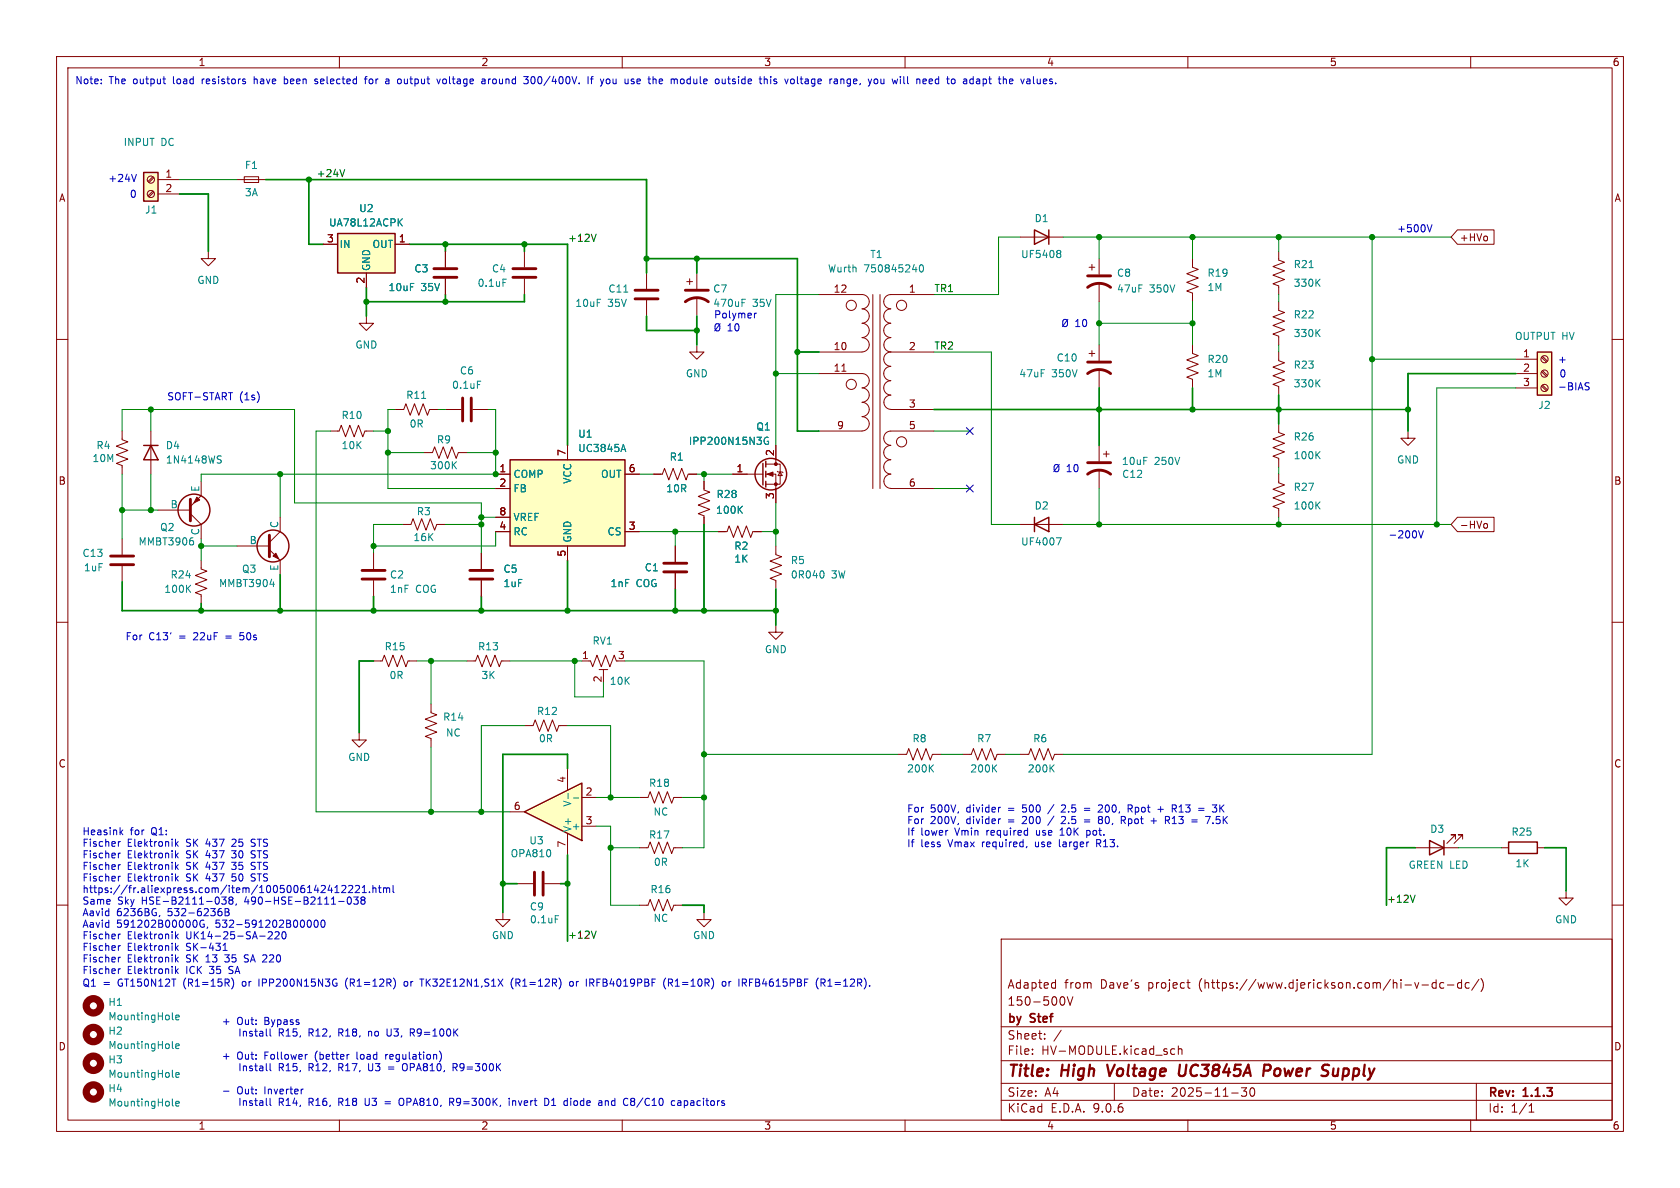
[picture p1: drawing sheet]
<svg xmlns="http://www.w3.org/2000/svg" width="297mm" height="210mm" viewBox="0 0 297 210" stroke-linecap="round" stroke-linejoin="round" font-family="sans-serif">
<g fill="none" stroke="#840000" stroke-width=".18">
<path d="M10 10h277v190h-277zM12 12h273v186h-273zM60 10v2M110 10v2M160 10v2M210 10v2M260 10v2M210.8 45.7v1.5l1 .4-2 .8 2 .7-2 .8 2 .8-2 .7 1 .4v1.5M226.1 44.5v1.5l1 .4-2.1 .7 2.1 .8-2.1 .7 2.1 .8-2.1 .8 1.1 .3v1.6M226.1 53.3v1.6l1 .3-2.1 .8 2.1 .8-2.1 .7 2.1 .8-2.1 .8 1.1 .3v1.6M10 60h2M210.8 61v1.5l1 .4-2 .7 2 .8-2 .8 2 .7-2 .8 1 .4v1.5"/>
<path d="M226.1 74.9v1.6l1 .3-2.1 .8 2.1 .8-2.1 .7 2.1 .8-2.1 .7 1.1 .4v1.6M226.1 62.2v1.6l1 .3-2.1 .8 2.1 .8-2.1 .7 2.1 .8-2.1 .7 1.1 .4v1.6M248.9 76.2v1.3h1.3l-1.3 1.2-1.3-1.2h1.3M285 60h2M71.1 92.7h1.5l.4-1 .8 2 .7-2 .8 2 .8-2 .7 2 .4-1h1.5M119.4 96.5v2.8M226.1 83.8v1.5l1 .4-2.1 .8 2.1 .7-2.1 .8 2.1 .8-2.1 .7 1.1 .4v1.5M10 110h2M119.4 101.3v2.8M285 110h2M10 160h2M124.5 161.3v1.3h1.2l-1.2 1.2-1.3-1.2h1.3"/>
<path d="M177 166h108v32h-108zM186.2 173.7l.4 .1M186.6 173.2v1.5M186.6 174.6l-.4 .1M187.7 176.2a.81 .81 0 0 1 .6 .6 .81 .81 0 0 1-.3 .8l-.3 .1M188.7 176.2l.5 1.5 .5-1.5M209.8 173.7h.6M210 174.5l.4 .2M250.1 173.7l.4 1 .3-1M251.4 174.1h1.1M253.9 173.8l-.4-.1-.3 .3v.4l.1 .2h.6M253.9 173.2v1.5"/>
<path d="M255.2 173.8l-.4-.1-.3 .3v.4l.2 .2h.5M255.9 174.1h1.1M258.4 173.8l-.4-.1-.3 .3v.4l.1 .2h.6M258.4 173.2v1.5M259.7 173.8l-.4-.1-.3 .3v.4l.2 .2h.5M261.5 173.1l-1.3 2M261.8 173a1.72 1.72 0 0 1 0 2.3M285 160h2M60 198v2M110 198v2M160 198v2M177 194.5h108"/>
<path d="M177 191.5h108M177 187.5h108M177 181.5h108M182.5 186.3v.1M182.5 185.5v.1M184.7 183.6v.1M184.7 182.8v.1M187.6 182.1l-1.3 2M197 191.5v3M207 186.3l.2 .1 .5-.1M207.7 185.5l-.5-.1-.2 .1M208.3 185.5l.2-.1 .4 .1 .1 .9"/>
<path d="M208.3 184.9v1.5M210 198v2M217.7 193.2h1.2M219.5 192.3h.9l-.5 .6 .4 .1v.7l-.2 .1h-.4l-.2-.1M221.1 192.4l.2-.1a.81 .81 0 0 1 .6 .6 .81 .81 0 0 1-.3 .8l-.1 .1a.81 .81 0 0 1-.4-1.4zM260 198v2M261 191.5v6.5M270.3 196.6h.9M270.3 195.5l.4-.4v1.5"/>
</g>
<path d="M195.7 188.2l.5 2M208.6 188.2l-.2 1.6 .2 .3a.66 .66 0 0 0 .8-.1M223.4 189.3h.8a.55 .55 0 0 0 .4-.5 .55 .55 0 0 0-.3-.6h-.7l-.3 2M235.8 188.9l-.1 1.2 .2 .1 .5-.1" fill="none" stroke="#840000" stroke-width=".4"/>
<path d="M117.3 99.6h4.1M117.3 101.1h4.1" fill="none" stroke="#840000" stroke-width=".51"/>
<path d="M231.4 47.3h.8M232.8 49.9l.6 .7M232.8 58.8l.6 .7M233.4 49.3l-.8 .8M233.4 58.2l-.8 .8M232.8 67.7l.6 .7M233.4 79.8l-.8 .8M233.4 67.1l-.8 .8M232.8 80.4l.6 .7M232.8 89.3l.6 .7M233.4 88.7l-.8 .7" fill="none" stroke="#008484" stroke-width=".18"/>
<path d="M92.7 143.5l10.2-5.1v10.2z" fill="#ffffc2"/>
<g fill="none" stroke="#840000" stroke-width=".25">
<path d="M134.9 81.9v3.8M135.4 81.5v1.1M135.4 83.3v1M135.4 85.1v1M182.9 92.7l2.5-1.3v2.6zM182.9 91.4v2.6M92.7 143.5l10.2-5.1v10.2zM266.7 148.8h5.1v2.1h-5.1z"/>
<circle cx="136.3" cy="83.8" r="2.79"/>
</g>
<g fill="none" stroke="#840000" stroke-width=".18">
<path d="M36.8 44.5v1.2h-1.2l1.2 1.3 1.3-1.3h-1.3M121.4 49.8h1M121.9 49.3v1M123.2 48.3v2.8M123.2 52.6v3.3M144.8 52.1h7.6a1.26 1.26 0 0 1 1.3 1.2 1.26 1.26 0 0 1-1.3 1.3M152.4 54.6a1.26 1.26 0 0 1 1.3 1.3 1.26 1.26 0 0 1-1.3 1.2 1.27 1.27 0 0 1 1.3 1.3 1.27 1.27 0 0 1-1.3 1.3M152.4 59.7a1.26 1.26 0 0 1 1.3 1.3 1.26 1.26 0 0 1-1.3 1.2h-7.6M154.3 52.1v34.3M155.6 52.1v34.3M157.5 54.6a1.25 1.25 0 0 0-1.3 1.3 1.25 1.25 0 0 0 1.3 1.2 1.27 1.27 0 0 0-1.3 1.3 1.27 1.27 0 0 0 1.3 1.3M157.5 59.7a1.23 1.23 0 0 0-1.2 1.3"/>
<path d="M165.1 52.1h-7.6a1.25 1.25 0 0 0-1.3 1.2 1.25 1.25 0 0 0 1.3 1.3M192.5 47.2h1M193 46.7v1.1M194.3 45.7v2.8M194.3 50v3.3M123.2 61v1.2h1.3l-1.3 1.3-1.3-1.3h1.3M137.2 78.7v3.3M144.8 66h7.6a1.26 1.26 0 0 1 1.3 1.3 1.26 1.26 0 0 1-1.3 1.3M148.8 65.6h.8M152.4 68.6a1.26 1.26 0 0 1 1.3 1.2 1.26 1.26 0 0 1-1.3 1.3 1.27 1.27 0 0 1 1.3 1.3 1.27 1.27 0 0 1-1.3 1.2M152.4 73.7a1.26 1.26 0 0 1 1.3 1.2 1.26 1.26 0 0 1-1.3 1.3h-7.6M156.3 61a1.24 1.24 0 0 0 1.2 1.2"/>
<path d="M157.5 64.8a1.25 1.25 0 0 0-1.3 1.2 1.25 1.25 0 0 0 1.3 1.3M157.5 67.3a1.25 1.25 0 0 0-1.3 1.3 1.25 1.25 0 0 0 1.3 1.2M157.5 78.7a1.25 1.25 0 0 0-1.3 1.3 1.25 1.25 0 0 0 1.3 1.3M157.5 72.4h7.6M157.5 69.9a1.26 1.26 0 0 0-1.2 1.2 1.26 1.26 0 0 0 1.2 1.3M165.1 62.2h-7.6a1.25 1.25 0 0 0-1.3 1.3 1.25 1.25 0 0 0 1.3 1.2M165.1 76.2h-7.6a1.25 1.25 0 0 0-1.3 1.3 1.25 1.25 0 0 0 1.3 1.2M192.5 62.5h1M193 62v1M194.3 61v2.8M194.3 65.3v3.3M194.3 78.7v2.8"/>
<path d="M195.6 79.8v1M115.6 83.8h1.5l.4-1 .7 2 .8-2 .8 2 .7-2 .8 2 .4-1h1.5M124.5 85.1v1.5l1 .4-2.1 .8 2.1 .7-2.1 .8 2.1 .7-2.1 .8 1.1 .4v1.5M127 94h1.5l.4-1 .8 2 .7-2 .8 2 .8-2 .7 2 .4-1h1.5M129.5 83.8h5.4M135.4 82h2.5v3.6h-2.5M135.4 83.8h1.8v5.1M137.2 96.5v1.5l1 .4-2.1 .8 2.1 .7-2.1 .8 2.1 .8-2.1 .7 1.1 .4v1.5M137.4 83.3l.1 .1h.8l.1 .2M137.9 83.4l.4 .7h-.8zM157.5 81.3a1.25 1.25 0 0 0-1.3 1.2 1.25 1.25 0 0 0 1.3 1.3M157.5 86.4h7.6"/>
<path d="M157.5 83.8a1.26 1.26 0 0 0-1.2 1.3 1.26 1.26 0 0 0 1.2 1.2M180.3 92.7h7.7M194.3 83.1v3.3M195.1 80.3h1M137.2 110.5v1.3h1.2l-1.2 1.2-1.3-1.2h1.3M100.3 135.9v3.8M158.7 133.4h1.6l.4-1.1 .7 2.1 .8-2.1 .7 2.1 .8-2.1 .8 2.1 .3-1h1.6M90.2 143.5h2.5M91.4 156.2h2.8M96.3 156.2h2.8M100.3 147.3v3.8M102.9 146.1h2.5"/>
<path d="M102.9 141h2.5M113 149.9h1.6l.3-1.1 .8 2.1 .8-2.1 .7 2.1 .8-2.1 .7 2.1 .4-1h1.5M113 141h1.6l.3-1 .8 2 .8-2 .7 2 .8-2 .7 2 .4-1h1.5M265.4 149.9h1.3M271.8 149.9h1.2M276.9 157.5v1.3h1.2l-1.2 1.2-1.3-1.2h1.3M88.9 161.3v1.3h1.3l-1.3 1.2-1.3-1.2h1.3M113 160h1.6l.3-1 .8 2 .8-2 .7 2 .8-2 .7 2 .4-1h1.5"/>
<circle cx="150.5" cy="54" r=".9"/>
<circle cx="159.4" cy="54" r=".9"/>
<circle cx="150.5" cy="67.9" r=".9"/>
<circle cx="159.4" cy="78.1" r=".9"/>
</g>
<g fill="none" stroke="#008484" stroke-width=".18">
<path d="M131.2 53.5h.4M131.2 52.9h.6M162.7 46.9l.1-.1a.68 .68 0 0 1 .5 .6 .68 .68 0 0 1-.5 .7 .84 .84 0 0 1-.1-1.2zM135.8 77.3a.59 .59 0 0 0-.7 .6 .59 .59 0 0 0 .7 .6l.1-.5h-.3M130.7 90l.5 .7M131.2 89.5l-.7 .7M186.8 95.1h.8l-.5 1.2M145.4 100.9a.79 .79 0 0 1 0 1.3M164.5 135.7l.5 .8M165 135.2l-.7 .7M100.4 140.2v1M101.4 141.1h.9"/>
<path d="M31.1 179.9l.6-.2-.1-.2-.3-.1-.2 .2v.6h.5M98.2 161.9h.6M30.5 195.3l.2 .2M30.5 190.3l.2 .1M30.5 185.2l.2 .2M30.5 180.1l.2 .2M31.1 195.1l.6-.1-.1-.3h-.3l-.2 .2v.6h.5M31.1 184.9l.6-.1-.1-.2-.3-.1-.2 .2v.6h.5M31.1 190l.6-.1-.1-.2-.3-.1-.2 .2v.6h.5"/>
</g>
<path d="M121.2 53.3a3.3 3.3 0 0 1 4 0M121.2 51.3h4M192.3 50.8a3.3 3.3 0 0 1 4 0M192.3 48.8h4M192.3 66a3.3 3.3 0 0 1 4 0M192.3 64h4M192.3 83.8a3.3 3.3 0 0 1 4 0M192.3 81.8h4M94.5 154.2v4M96 154.2v4" fill="none" stroke="#840000" stroke-width=".51"/>
<g fill="#840000" stroke="#840000" stroke-width=".18">
<path d="M135.6 83.8l1.1-.4v.8z"/>
<circle cx="137.2" cy="82" r=".25"/>
<circle cx="137.2" cy="85.6" r=".25"/>
</g>
<g fill="none" stroke="#840000" stroke-width="1.3">
<circle cx="16.5" cy="177.8" r="1.27"/>
<circle cx="16.5" cy="188" r="1.27"/>
<circle cx="16.5" cy="193" r="1.27"/>
<circle cx="16.5" cy="182.9" r="1.27"/>
</g>
<path d="M271.8 62.2h2.5v7.7h-2.5z" fill="#ffffc2"/>
<path d="M271.8 62.2h2.5v7.7h-2.5z" fill="none" stroke="#840000" stroke-width=".25"/>
<g fill="none" stroke="#840000" stroke-width=".18">
<path d="M268 63.5h3.8M268 66h3.8M268 68.6h3.8M272.5 63.2l.9 .8M272.5 65.7l.9 .8M272.5 68.2l.9 .9M272.7 63l.9 .8M272.7 65.5l.9 .9M272.7 68.1l.9 .8M170.2 133.4h1.5l.4-1.1 .7 2.1 .8-2.1 .8 2.1 .7-2.1 .8 2.1 .4-1h1.5"/>
<circle cx="273" cy="63.5" r=".63"/>
<circle cx="273" cy="68.6" r=".63"/>
<circle cx="273" cy="66" r=".63"/>
</g>
<path d="M175.7 135.7l.5 .8M176.2 135.2l-.7 .7" fill="none" stroke="#008484" stroke-width=".18"/>
<path d="M59.7 41.3h10.1v7h-10.1z" fill="#ffffc2"/>
<path d="M59.7 41.3h10.1v7h-10.1zM252.7 148.6l2.6 1.3-2.6 1.2zM255.3 148.6v2.5" fill="none" stroke="#840000" stroke-width=".25"/>
<g fill="none" stroke="#840000" stroke-width=".18">
<path d="M41.9 31.8h5.1M43.2 31.2h2.5v1.1h-2.5zM57.1 43.2h2.6M64.8 48.3v2.5M69.8 43.2h2.6M114.3 48.3v2.8M114.3 53.1v2.8M66 116.8h1.6l.3-1 .8 2.1 .8-2.1 .7 2.1 .8-2.1 .8 2.1 .3-1.1h1.6M82.5 116.8h1.6l.4-1 .7 2.1 .8-2.1 .7 2.1 .8-2.1 .8 2.1 .3-1.1h1.6M76.2 124.5v1.5l1 .4-2 .7 2 .8-2 .8 2 .7-2 .8 1 .4v1.5M180.3 133.4h1.6l.3-1.1 .8 2.1 .8-2.1 .7 2.1 .8-2.1 .8 2.1 .3-1h1.6M250.2 149.9h7.6"/>
<path d="M257.3 148.3v-.7h-.8h.8l-1.5 1.5M258.6 148.3v-.7h-.8h.8l-1.6 1.5"/>
</g>
<path d="M70.6 39.2l.5 .7M71.1 38.7l-.7 .7M110.3 51.6h.7M185.8 135.7l.6 .8M186.4 135.2l-.8 .7" fill="none" stroke="#008484" stroke-width=".18"/>
<path d="M112.3 51.3h4M112.3 52.8h4" fill="none" stroke="#840000" stroke-width=".51"/>
<path d="M25.4 30.5h2.5v5.1h-2.5z" fill="#ffffc2"/>
<g fill="none" stroke="#840000" stroke-width=".25">
<path d="M25.4 30.5h2.5v5.1h-2.5zM182.9 40.6l2.5 1.3-2.5 1.3zM185.4 40.6v2.6M25.4 78.7h2.5M26.7 78.7l1.2 2.6h-2.5z"/>
<circle cx="34.3" cy="90.2" r="2.82"/>
<circle cx="48.3" cy="96.5" r="2.82"/>
</g>
<g fill="none" stroke="#840000" stroke-width=".18">
<path d="M27 31.2l-.8 .9M27 33.8l-.8 .8M27.2 31.4l-.9 .9M27.2 34l-.9 .8M27.9 31.8h3.8M27.9 34.3h3.8M64.8 55.9v1.3h-1.3l1.3 1.2 1.2-1.2h-1.2M78.7 44.5v2.7M78.7 49.3v2.8M92.7 44.5v2.7M92.7 49.3v2.8M180.3 41.9h7.7"/>
<path d="M21.6 76.2v1.5l1 .4-2 .8 2 .7-2 .8 2 .8-2 .7 1 .4v1.5M26.7 76.2v7.6M58.4 76.2h1.5l.4-1 .8 2 .7-2 .8 2 .8-2 .7 2 .4-1h1.5M69.8 72.4h1.6l.4-1 .7 2 .8-2 .7 2 .8-2 .8 2 .3-1h1.6M78.7 72.4h2.8M83.6 72.4h2.8M21.6 95.3v2.7M27.9 90.2h5.8M33.7 90.8l1.9 1.9v2.6M35.6 99.1v1.5l1 .4-2.1 .7 2.1 .8-2.1 .8 2.1 .7-2.1 .8 1.1 .4v1.5M35.6 85.1v2.5l-1.9 1.9M41.9 96.5h5.7"/>
<path d="M47.6 97.2l1.9 1.9v2.5M49.5 91.4v2.6l-1.9 1.9M74.9 80h1.6l.3-1 .8 2 .8-2 .7 2 .8-2 .7 2 .4-1h1.5M85.1 97.8v2.8M21.6 100.1v2.8M85.1 102.6v2.8M102.9 116.8h1.5l.4 1.1 .7-2.1 .8 2.1 .8-2.1 .7 2.1 .8-2.1 .4 1M105.9 118.4h1.5M106.7 118.4v1M63.5 129.5v1.3h1.3l-1.3 1.3-1.3-1.3h1.3M92.7 128.3h1.5l.4-1 .8 2 .7-2 .8 2 .8-2 .7 2 .4-1h1.5"/>
<circle cx="26.7" cy="31.7" r=".63"/>
<circle cx="26.7" cy="34.3" r=".63"/>
</g>
<g fill="none" stroke="#008484" stroke-width=".18">
<path d="M88.9 49.3h.6M187.1 44.3h.2l.2 .2-.2 .3M187.1 44.8h.2M187.3 44.8l.2 .3v.2l-.1 .2h-.3M74.5 70.4h.8M84.4 67.4h.6M34 95.6l.2 .2v.3l-.2 .2M38.6 81.2l.4 .1 .1 .3-.2 .3h-.3M38.6 80.6h.5M80.1 82.1l.6 .8M80.7 81.6l-.7 .7M33.2 104l.5 .7"/>
<path d="M33.7 103.4l-.7 .8M47.7 103.3h.8M48.3 102.9v.8"/>
</g>
<path d="M76.7 47.5h4.1M76.7 49h4.1M90.7 47.5h4M90.7 49h4M81.8 70.4v4M83.3 70.4v4M19.6 98.3h4M19.6 99.8h4M33.7 88.3v3.8M47.6 94.6v3.8M83.1 100.8h4M83.1 102.4h4" fill="none" stroke="#840000" stroke-width=".51"/>
<g fill="#840000" stroke="#840000" stroke-width=".18">
<path d="M34.8 87.9l.5 .5-1 .5z"/>
<path d="M48.3 98.3l.5-.5 .5 1z"/>
</g>
<path d="M90.2 81.3h20.3v15.2h-20.3z" fill="#ffffc2"/>
<path d="M90.2 81.3h20.3v15.2h-20.3z" fill="none" stroke="#840000" stroke-width=".25"/>
<g fill="none" stroke="#840000" stroke-width=".18">
<path d="M57.1 43.2h2.6M64.8 48.3v2.5M69.8 43.2h2.6M78.7 44.5v2.7M78.7 49.3v2.8M257.7 40.6h6.4v2.6h-6.4l-1.2-1.3zM100.3 78.7v2.6M137.2 78.7v2.6M66 97.8v2.8M85.1 97.8v2.8M87.6 83.8h2.6M87.6 86.4h2.6"/>
<path d="M87.6 91.4h2.6M87.6 94h2.6M100.3 96.5v2.6M110.5 83.8h2.5M110.5 94h2.5M115.6 83.8h1.2M119.4 96.5v2.8M121.9 83.8h1.3M124.5 85.1v1.3M124.5 91.4v1.3M127 94h1.3M129.5 83.8h2.6"/>
<path d="M133.3 94h1.3M137.2 86.4v2.5M257.7 91.4h6.4v2.6h-6.4l-1.2-1.3zM262.5 92.5l.3 .1 .2 .2-.1 .5-.4 .1M66 102.6v2.8M85.1 102.6v2.8M119.4 101.3v2.8"/>
</g>
<path d="M70.6 39.2l.5 .7M71.1 38.7l-.7 .7M109.9 79.5h.6M110.2 78.6l.4 1.2M135.8 77.3a.59 .59 0 0 0-.7 .6 .59 .59 0 0 0 .7 .6l.1-.5h-.3M130.7 90l.5 .7M131.2 89.5l-.7 .7" fill="none" stroke="#008484" stroke-width=".18"/>
<path d="M64 100.8h4.1M64 102.4h4.1" fill="none" stroke="#840000" stroke-width=".51"/>
<path d="M60.9 30l-.4 1.2M105.4 41.4l-.4 1.3M250.2 158.2l-.5 1.3M105.4 164.6l-.4 1.3" fill="none" stroke="#000" stroke-width=".18"/>
<g fill="none" stroke="#008400" stroke-width=".3">
<path d="M31.7 34.3h5.1v10.2M47 31.8h67.3v16.5M54.6 31.8v11.4h2.5M64.8 50.8v5.1M72.4 43.2h27.9v35.5M78.7 43.2v1.3M78.7 52.1v1.2M92.7 52.1v1.2h-27.9M92.7 43.2v1.3M114.3 55.9v2.5h8.9M114.3 45.7h26.7v30.5h3.8M123.2 45.7v2.6"/>
<path d="M123.2 55.9v5.1M141 62.2h3.8M194.3 68.6v10.1M210.8 68.6v3.8h-45.7M226.1 69.9v5M268 66h-19.1v10.2M100.3 99.1v8.9M124.5 92.7v15.3M21.6 102.9v5.1h115.6M35.6 106.7v1.3M49.5 101.6v6.4M66 105.4v2.6"/>
<path d="M66 116.8h-2.5v12.7M85.1 105.4v2.6M119.4 104.1v3.9M137.2 104.1v6.4M100.3 135.9v-2.5h-11.4v27.9M88.9 156.2h2.5M99.1 156.2h1.2M100.3 151.1v15.3M250.2 149.9h-5.1v10.1M273 149.9h3.9v7.6M120.6 160h3.9v1.3"/>
</g>
<g fill="none" stroke="#008400" stroke-width=".18">
<path d="M31.7 31.8h10.2M144.8 52.1h-7.6v26.6M180.3 41.9h-3.8v10.2h-11.4M188 41.9h68.5M194.3 41.9v3.8M194.3 53.3v7.7M194.3 57.2h16.5M210.8 41.9v3.8M210.8 53.3v7.7M226.1 41.9v2.6M226.1 52.1v1.2M242.6 41.9v91.5h-54.6"/>
<path d="M21.6 76.2v-3.8h30.5v16.5h33v8.9M26.7 72.4v3.8M58.4 76.2h-2.5v67.3h34.3M66 76.2h2.6M69.8 72.4h-1.2v14h19M77.5 72.4h1.2M86.4 72.4h1.2v11.4h-52v1.3M137.2 66h7.6M165.1 62.2h10.2v30.5h5M165.1 76.2h6.3M226.1 61v1.2M242.6 63.5h25.4"/>
<path d="M268 68.6h-14v24.1M21.6 83.8v11.5M21.6 90.2h6.3M26.7 83.8v6.4M35.6 96.5h6.3M35.6 95.3v3.8M49.5 83.8v7.6M68.6 80h6.3M71.1 92.7h-5.1v5.1M78.7 92.7h6.4M82.5 80h5.1M85.1 91.4h2.5"/>
<path d="M87.6 94v2.5h-21.6M113 83.8h2.6M113 94h14M119.4 94v2.5M123.2 83.8h6.3M124.5 83.8v1.3M134.6 94h2.6M137.2 88.9v7.6M165.1 86.4h6.3M188 92.7h68.5M194.3 86.4v6.3M226.1 82.6v1.2"/>
<path d="M226.1 91.4v1.3M73.7 116.8h8.8M76.2 116.8v7.7M90.2 116.8h12.7M101.6 116.8v6.4h5.1v-2.5M110.5 116.8h14v33.1h-3.9M76.2 132.1v11.4M92.7 128.3h-7.6v15.2M100.3 128.3h7.6v12.7M124.5 133.4h34.2M166.4 133.4h3.8M177.8 133.4h2.5"/>
<path d="M105.4 146.1h2.5v13.9h5.1M105.4 141h7.6M107.9 149.9h5.1M120.6 141h3.9M257.8 149.9h7.6"/>
</g>
<path d="M210.8 72.4h38.1" fill="none" stroke="#008400" stroke-width=".25"/>
<path d="M170.8 75.6l1.3 1.2M172.1 75.6l-1.3 1.2M170.8 85.8l1.3 1.2M172.1 85.8l-1.3 1.2" fill="none" stroke="#000084" stroke-width=".18"/>
<g fill="none" stroke="#0000c2" stroke-width=".18">
<path d="M17.9 14.7v.1M17.9 14v.1M28.8 14h.5M29 14.7l.3 .1M43.4 14.4v.3M44.9 13.5v1.3M45.1 14l-.2 .1M50.3 14.7l.3 .1M50.3 13.5v1.3M50.6 14h-.3M56.1 14h-.3l-.2 .2 .6 .4M56.2 14.6l-.2 .2-.4-.1"/>
<path d="M64.4 14h.5M64.9 13.5l-.3 .2v1.1M68.3 14h.4l.1 .8M68.8 14.7l-.5 .1M68.8 14.3h-.5M77.2 14l.3 .8 .3-.8M78.7 14h-.3l-.1 .2v.5l.4 .1M85.3 14h.4l.1 .8M85.8 14.7l-.5 .1M85.8 14.3h-.5M86.4 14v.8M86.7 14l-.3 .2"/>
<path d="M92.6 13.5h.8l-.4 .5M93.3 14.1l.1 .2-.1 .4M94.4 13.6l-.1-.1a.68 .68 0 0 0-.5 .7 .68 .68 0 0 0 .5 .6l.1-.1M104 13.5v1.3M104.4 14h.5M104.9 13.5l-.3 .2v1.1M113 14h-.2l-.2 .1 .1 .6 .3 .1M113.2 14.3l-.6 .1M116.7 14h.4v.3l-.6 .1M117.1 14.7l-.4 .1M120.7 14l.3 .2v.4l-.3 .2M128.6 14h.5"/>
<path d="M128.8 13.5v1.1l.3 .2M136.3 13.5v.2M136.3 14v.8M137.3 14h-.3l-.2 .1 .1 .2 .4 .1v.3h-.5M141.5 14h.4M141.6 13.5v1.1l.3 .2M148.8 14l.4 .1v.7M150.3 14h-.3l-.3 .2 .2 .5h.4M150.3 15l-.2 .2h-.3M156.3 14v.8M156.3 14.7h-.1M165.9 14h-.3l-.3 .2 .2 .5h.4"/>
<path d="M165.9 13.5v1.3M171.9 14h-.3l-.1 .2v.5l.4 .1M174.8 14h.5M180.5 14l.3 .8 .3-.8M184.9 14l.2 .3-.6 .1M185 14.7l-.1 .1M24.1 30.8l-.4 1.3M252.3 39.7l.4 1.3 .5-1.3M126.5 57.4a.85 .85 0 0 0 .2 1.1 .43 .43 0 0 0 .6-.4l-.1-.7M127.3 57.2l-1 1.3M133.4 55.4v.8M133.7 55.4l-.3 .2"/>
<path d="M187.9 56.6l.3-.1a.43 .43 0 0 1 .5 .4v.4a.42 .42 0 0 1-.4 .5 .42 .42 0 0 1-.4-.5zM188.8 56.5l-1 1.2M280.5 68.3l.3 .1 .1 .3-.2 .2h-.3M280.5 67.7h.4M186.4 82.3l.3-.2a.43 .43 0 0 1 .5 .4v.5a.42 .42 0 0 1-.4 .4 .42 .42 0 0 1-.4-.4zM187.3 82.1l-1 1.3M250.8 93.8l.4 1.3 .4-1.3M42.4 113l.2 .1M43.1 111.8h-.6l-.1 .6 .2-.1M20.9 148.8v.8M20.9 150.8v.9M20.9 152.9v.8"/>
<path d="M20.9 154.9v.8M21.3 148.8l-.4 .2M21.3 150.8l-.4 .3M21.3 152.9l-.4 .2M21.3 154.9l-.4 .2M21.4 147.1l.3 .5M21.7 146.7l-.5 .5M31 148.3v1.3M31 150.4v1.3M31 152.4v1.3M31 154.5v1.2M31.1 149.1l.4 .5"/>
<path d="M31.1 151.2l.4 .5M31.1 153.2l.4 .5M31.1 155.3l.4 .4M31.5 148.8l-.5 .4M31.5 150.8l-.5 .5M31.5 152.9l-.5 .4M31.5 154.9l-.5 .5M39.7 159l.3 .3-.1 .4-.2 .1-.5-.1M40.6 159l.1 .1M40.7 159.1l-.2 .3v.3l.2 .1h.4l.1-.2v-.2l-.3-.3M40.7 159.1h.2M41.1 159l-.2 .1"/>
<path d="M41.8 159.8l-.1 .2M44.4 149.6h.2M44.4 151.6l.2 .1M44.4 153.6l.2 .1M44.4 155.7h.2M44.6 148.3l-.2 .3 .2 .3M44.6 150.4l-.2 .2 .2 .4M44.6 152.4l-.2 .3 .2 .3M44.6 154.5l-.2 .2 .2 .4M58.3 156.5l-.3 .9h.8M58.6 156.9v.9M59.2 157.8h.7"/>
<path d="M59.2 156.9l.4-.4v1.3M59.9 159.4h.9M60.4 156.6l.5-.1 .2 .4-.7 .9h.7M61.6 158.6h.1a.68 .68 0 0 1 .4 .6 .68 .68 0 0 1-.4 .6 .84 .84 0 0 1-.1-1.2zM61.6 156.6l.5-.1 .3 .4-.8 .9h.8M62.5 158.6h.8l-.4 .4 .4 .2v.5l-.2 .1-.6-.1M62.8 156.6l.5-.1 .3 .4-.8 .9h.8M64 159.1l-.2 .3 .1 .3 .1 .1h.4l.1-.2v-.2l-.2-.3M64 159.1h.3M64 159.1l-.2-.2 .2-.3h.3l.2 .2-.2 .3M64 157.8h.8M64 156.9l.4-.4v1.3"/>
<path d="M65.3 157.7v.1M65.9 157.1l.2-.2 .3 .1 .1 .8M65.9 156.5v1.3M66.9 156.9h.5M67.1 156.5v1.1l.3 .2M67.8 157.1l.4-.2 .1 .2M67.8 156.9v.9M68.3 157.1l.2-.2 .3 .1 .1 .8M68.3 157.1v.7M69.5 156.5v1.1l.2 .2M176.8 142.7h.1M176.8 144.8h.1"/>
<path d="M181.5 149.6l-.1 .3M186.3 142.2l-1.1 1.7M186.3 144.3l-1.1 1.6M187.3 148.4v1.1l.2 .2M187.4 147.6h.7M187.6 146.6l-.2 .1M188.1 142.3l-.5 .1M188.1 144.3l-.5 .1M188.3 142.8l-.7 .8h.8M188.3 144.9l-.7 .7h.8M191.7 142.9h1M191.7 143.3h1"/>
<path d="M191.7 144.9h1M191.7 145.3h1M192.1 147.6h.4M192.1 146.8v1.3M192.5 146.8l-.4 .1M193.9 148.4v1.3M193.9 149.1h.5M194.2 149.1l.4 .6M194.2 142.4l.5-.1 .2 .2M194.2 144.6l.2-.3 .4 .1 .1 .2-.2 .3M194.3 144.8l.1 .1M194.4 144.9h.3"/>
<path d="M194.4 144.9h-.1M194.7 144.9l.2 .2-.1 .4-.1 .1-.4-.1M194.9 142.6l-.8 1h.8M198.5 145l.5 .6M199 144.6l-.2 .3-.6 .1M199.4 142.9h.6l.2-.2-.1-.3-.7-.1v1.3M199.7 142.9l.5 .7M203.5 145.1h1M204 144.6v1M204.7 143.1h1M205.2 142.6v1M206.3 145l.5 .6"/>
<path d="M206.7 144.4v.5M207.2 145.6h.8M207.5 144.5l-.3 .2M207.5 142.9l.5 .7M207.9 142.4v.4M208.5 143.6h.7M208.7 142.5l-.2 .1M213.1 144.3h.9l-.6 1.3M214.3 142.3h.8l-.4 .5M214.4 145.5v.1M215.6 142.3v1.3M215.8 142.8l.6 .8"/>
<path d="M216.4 142.3l-.8 .7M20.9 165.1v.9M20.9 167.2v.8M20.9 169.2v.9M20.9 171.3v.8M21.3 165.1l-.4 .3M21.3 167.2l-.4 .2M21.3 169.2l-.4 .3M21.3 171.3l-.4 .2M28.2 161.8l-.1 .3M31 164.7v1.3M31 166.7v1.3"/>
<path d="M31 168.8v1.3M31 170.8v1.3M31.1 165.5l.4 .5M31.1 167.5l.4 .5M31.1 169.6l.4 .5M31.1 171.6l.4 .5M31.5 169.2l-.5 .5M31.5 165.1l-.5 .5M31.5 167.2l-.5 .5M31.5 171.3l-.5 .4M35.6 162.7a.61 .61 0 0 0-.3 .8 .61 .61 0 0 0 .8 .3v-.4h-.2M36.7 163.9l-.1 .2"/>
<path d="M38.8 161.1h.2l.3 .2-.1 .5-.4 .1M38.9 160.6h.2M39.4 167.1l.4-.4v1.3M39.4 168h.8M39.8 160.6h.4l.3 .3-.3 .3 .3 .1v.3l-.2 .3h-.5zM39.8 161.2h.4M41 172.9a1.47 1.47 0 0 1-.1 1.9M43.2 170l.2 .1M43.4 168.8l-.2 .2 .2 .4M45.8 173.1v1.2M48.1 164.8v.4l-.7 .8h.7M49.3 164.8v.4l-.7 .8h.8"/>
<path d="M50 164.8a.69 .69 0 0 0 .3 1.2l.1-.2 .2-.3-.2-.7M54.3 163.1l.1-.3 .2-.1a.68 .68 0 0 1 .5 .6 .68 .68 0 0 1-.5 .6l-.2-.1-.1-.4M55.6 162.8l.2-.1a.68 .68 0 0 1 .5 .6 .68 .68 0 0 1-.5 .6l-.2-.1-.1-.4zM56.9 162.8l.1-.1a.68 .68 0 0 1 .5 .6 .68 .68 0 0 1-.5 .6l-.1-.1-.2-.4zM59.3 173.8h.3l-.1 .5M61.4 172.9a1.46 1.46 0 0 0 0 1.9M72 173.6l-.3-.1-.3 .2 .1 .5 .2 .1h.3M74.2 173.1h.7M90.7 172.9a1.46 1.46 0 0 0 0 1.9M91.2 173.7h.5M91.7 173.1h-.5v1.2M100.8 173.6l.3-.1 .3 .2v.4l-.3 .2h-.3l-.1-.2z"/>
<path d="M104.3 173.1h.4l.3 .2-.1 .4h-.6M104.6 173.7l.4 .6M117.4 174.5l.3 .3M117.7 172.9l-.3 .4M118.5 173.7l.4 .6M118.9 173.3l-.2-.2h-.5v1.2M118.9 173.5l-.2 .2h-.5M127.8 173.6l.3-.1 .2 .2v.4l-.2 .2h-.3l-.1-.2zM128.9 173.5v.8M129.2 173.5l-.3 .2M132.5 173.7h.4M133.1 173.1h-.6v1.2"/>
<path d="M145.1 173.7h.7l.1-.2-.1-.3-.7-.1v1.2M145.4 173.7l.5 .6M146.4 174.3h.7M146.5 173.4h-.1M39.5 192.9h1M47.7 183l.2 .2M47.7 189.1l.2 .2M47.7 195.2l.2 .2M53.6 192.5l-.2 .1M54.3 186.4l-.2 .1M54.6 182.5h.5M54.6 188.7h.5"/>
<path d="M54.6 194.8h.5M55.1 181.9h-.5v1.3M55.1 188h-.5v1.3M55.1 194.2h-.5v1.2M59.9 182.5h.5M59.9 188v1.3M59.9 188.7h.5M59.9 194.8h.5M60.2 182.5l.4 .7M60.2 188.7l.4 .6M60.2 194.8l.4 .6M60.4 181.9h-.5v1.3"/>
<path d="M60.4 194.2h-.5v1.2M61.6 186.4h.1M64.6 194.2v1.1l.2 .1h.4M65.2 182.3v.9M65.2 188v1l.2 .3 .4-.1M65.2 182.4l.3-.1 .2 .2M68.1 194.8h.9M68.1 195.1h.9M68.2 186.4v.8M68.4 186.4l-.2 .2M68.7 188.6h.9M68.7 189h.9"/>
<path d="M69.2 181.9v1l-.2 .2-.3 .1M70.6 194.3l.2-.1a.43 .43 0 0 1 .6 .4v.4a.43 .43 0 0 1-.6 .4M71.2 188.2a.85 .85 0 0 0 .2 1.1 .43 .43 0 0 0 .6-.4l-.1-.7M72.5 181.9h.5l.3 .2-.2 .4h-.6M72.8 182.5l.5 .7M77.7 185.8a1.47 1.47 0 0 1 0 1.9M79.5 194.2h.5l.2 .2-.1 .4h-.6M79.8 194.8l.4 .6M80.1 188h.5l.2 .3-.1 .3-.6 .1M80.4 188.7l.4 .6M90 194.2v.1M90 194.6v.8"/>
<path d="M90.6 194.6v.8M90.6 194.7l.2-.1h.3l.1 .8M96.6 194.2a.68 .68 0 0 1 .4 .6 .68 .68 0 0 1-.4 .6M97.5 195.4h.7M97.9 194.2l-.4 .3M100.9 194.2v.1M100.9 194.6v.8M107 194.7l.2-.1h.3l.1 .8M107 194.6v.8M111.7 194.2h.3l.2 .2-.2 .3M111.7 194.7h.3M112 194.7l.2 .2v.3l-.1 .2h-.4"/>
<path d="M119.8 194.6h.5l.1 .8M120.4 194.9h-.4l-.2 .2 .2 .3h.4M121 194.6v1.2M121 195.4h.1M121.1 194.6h-.1"/>
</g>
<g fill="#008400" stroke="#008400" stroke-width=".18">
<circle cx="88.9" cy="156.2" r=".46"/>
<circle cx="76.2" cy="143.5" r=".46"/>
<circle cx="85.1" cy="143.5" r=".46"/>
<circle cx="100.3" cy="156.2" r=".46"/>
<circle cx="107.9" cy="149.9" r=".46"/>
<circle cx="92.7" cy="43.2" r=".46"/>
<circle cx="64.8" cy="53.3" r=".46"/>
<circle cx="54.6" cy="31.8" r=".46"/>
<circle cx="78.7" cy="53.3" r=".46"/>
<circle cx="114.3" cy="45.7" r=".46"/>
<circle cx="123.2" cy="45.7" r=".46"/>
<circle cx="78.7" cy="43.2" r=".46"/>
<circle cx="101.6" cy="116.8" r=".46"/>
<circle cx="100.3" cy="108" r=".46"/>
<circle cx="87.6" cy="80" r=".46"/>
<circle cx="87.6" cy="83.8" r=".46"/>
<circle cx="85.1" cy="91.4" r=".46"/>
<circle cx="85.1" cy="92.7" r=".46"/>
<circle cx="85.1" cy="108" r=".46"/>
<circle cx="76.2" cy="116.8" r=".46"/>
<circle cx="49.5" cy="83.8" r=".46"/>
<circle cx="49.5" cy="108" r=".46"/>
<circle cx="26.7" cy="90.2" r=".46"/>
<circle cx="21.6" cy="90.2" r=".46"/>
<circle cx="66" cy="108" r=".46"/>
<circle cx="66" cy="96.5" r=".46"/>
<circle cx="68.6" cy="76.2" r=".46"/>
<circle cx="68.6" cy="80" r=".46"/>
<circle cx="26.7" cy="72.4" r=".46"/>
<circle cx="35.6" cy="108" r=".46"/>
<circle cx="35.6" cy="96.5" r=".46"/>
<circle cx="107.9" cy="141" r=".46"/>
<circle cx="248.9" cy="72.4" r=".46"/>
<circle cx="254" cy="92.7" r=".46"/>
<circle cx="194.3" cy="72.4" r=".46"/>
<circle cx="119.4" cy="108" r=".46"/>
<circle cx="124.5" cy="108" r=".46"/>
<circle cx="137.2" cy="108" r=".46"/>
<circle cx="124.5" cy="83.8" r=".46"/>
<circle cx="137.2" cy="94" r=".46"/>
<circle cx="124.5" cy="133.4" r=".46"/>
<circle cx="124.5" cy="141" r=".46"/>
<circle cx="119.4" cy="94" r=".46"/>
<circle cx="141" cy="62.2" r=".46"/>
<circle cx="123.2" cy="58.4" r=".46"/>
<circle cx="194.3" cy="41.9" r=".46"/>
<circle cx="194.3" cy="57.2" r=".46"/>
<circle cx="137.2" cy="66" r=".46"/>
<circle cx="194.3" cy="92.7" r=".46"/>
<circle cx="226.1" cy="92.7" r=".46"/>
<circle cx="210.8" cy="57.2" r=".46"/>
<circle cx="226.1" cy="72.4" r=".46"/>
<circle cx="210.8" cy="72.4" r=".46"/>
<circle cx="242.6" cy="63.5" r=".46"/>
<circle cx="226.1" cy="41.9" r=".46"/>
<circle cx="210.8" cy="41.9" r=".46"/>
<circle cx="242.6" cy="41.9" r=".46"/>
</g>
<g font-size="2.8" fill="#840000">
<text x="178" y="190.9">Title:</text>
<text x="187.7" y="190.9">High</text>
<text x="196.6" y="190.9">Voltage</text>
<text x="210" y="190.9">UC3845A</text>
<text x="225.8" y="190.9">Power</text>
<text x="237" y="190.9">Supply</text>
</g>
<g font-size="2.1" fill="#840000">
<text x="178" y="178">150-500V</text>
<text x="178" y="175">Adapted</text>
<text x="188.2" y="175">from</text>
<text x="194.6" y="175">Dave's</text>
<text x="203.1" y="175">project</text>
<text x="212.2" y="175">(https://www.djerickson.com/hi-v-dc-dc/)</text>
<text x="178" y="184">Sheet:</text>
<text x="178" y="181.2">by</text>
<text x="182.2" y="181.2">Stef</text>
<text x="178" y="186.7">File:</text>
<text x="184.1" y="186.7">HV-MODULE.kicad_sch</text>
<text x="178" y="196.9">KiCad</text>
<text x="178" y="194.1">Size:</text>
<text x="184.7" y="194.1">A4</text>
<text x="185.7" y="196.9">E.D.A.</text>
<text x="193.3" y="196.9">9.0.6</text>
<text x="200" y="194.1">Date:</text>
<text x="207" y="194.1">2025-11-30</text>
<text x="263" y="194.3">Rev:</text>
<text x="263" y="196.9">Id:</text>
<text x="267.1" y="196.9">1/1</text>
<text x="269.4" y="194.3">1.1.3</text>
</g>
<g font-size="1.8" fill="#840000">
<text x="35" y="11.9">1</text>
<text x="85" y="11.9">2</text>
<text x="135" y="11.9">3</text>
<text x="185" y="11.9">4</text>
<text x="235" y="11.9">5</text>
<text x="285" y="11.9">6</text>
<text x="10.3" y="35.9">A</text>
<text x="29.1" y="31.5">1</text>
<text x="29.1" y="34">2</text>
<text x="285.3" y="35.9">A</text>
<text x="57.7" y="42.9">3</text>
<text x="70.4" y="42.9">1</text>
<text x="258" y="42.9">+HVo</text>
<text x="64.5" y="50.2" transform="rotate(-90 64.5 50.2)">2</text>
<text x="147.3" y="51.8">12</text>
<text x="160.6" y="51.8">1</text>
<text x="147.3" y="62">10</text>
<text x="147.3" y="65.8">11</text>
<text x="160.6" y="62">2</text>
<text x="269.2" y="63.2">1</text>
<text x="269.2" y="65.8">2</text>
<text x="269.2" y="68.3">3</text>
<text x="147.9" y="75.9">9</text>
<text x="160.6" y="72.1">3</text>
<text x="160.6" y="75.9">5</text>
<text x="88.2" y="83.6">1</text>
<text x="100.1" y="80.7" transform="rotate(-90 100.1 80.7)">7</text>
<text x="111.1" y="83.6">6</text>
<text x="130.1" y="83.6">1</text>
<text x="136.9" y="80.7" transform="rotate(-90 136.9 80.7)">2</text>
<text x="10.3" y="85.9">B</text>
<text x="88.2" y="86.1">2</text>
<text x="136.9" y="88.3" transform="rotate(-90 136.9 88.3)">3</text>
<text x="160.6" y="86.1">6</text>
<text x="285.3" y="85.9">B</text>
<text x="88.2" y="91.2">8</text>
<text x="88.2" y="93.7">4</text>
<text x="111.1" y="93.7">3</text>
<text x="258" y="93.7">-HVo</text>
<text x="100.1" y="98.5" transform="rotate(-90 100.1 98.5)">5</text>
<text x="102.8" y="116.6">1</text>
<text x="109.1" y="116.6">3</text>
<text x="106.4" y="120.7" transform="rotate(-90 106.4 120.7)">2</text>
<text x="10.3" y="135.9">C</text>
<text x="285.3" y="135.9">C</text>
<text x="90.7" y="143.3">6</text>
<text x="100.1" y="138.5" transform="rotate(-90 100.1 138.5)">4</text>
<text x="103.4" y="140.7">2</text>
<text x="100.1" y="149.9" transform="rotate(-90 100.1 149.9)">7</text>
<text x="103.4" y="145.8">3</text>
<text x="10.3" y="185.9">D</text>
<text x="285.3" y="185.9">D</text>
<text x="35" y="199.9">1</text>
<text x="85" y="199.9">2</text>
<text x="135" y="199.9">3</text>
<text x="185" y="199.9">4</text>
<text x="235" y="199.9">5</text>
<text x="285" y="199.9">6</text>
</g>
<g font-size="1.8" fill="#0000c2">
<text x="13.2" y="15.1">Note:</text>
<text x="19.3" y="15.1">The</text>
<text x="23.7" y="15.1">output</text>
<text x="30.9" y="15.1">load</text>
<text x="36.2" y="15.1">resistors</text>
<text x="45.6" y="15.1">have</text>
<text x="51.1" y="15.1">been</text>
<text x="56.7" y="15.1">selected</text>
<text x="65.8" y="15.1">for</text>
<text x="69.6" y="15.1">a</text>
<text x="72" y="15.1">output</text>
<text x="79.2" y="15.1">voltage</text>
<text x="87.2" y="15.1">around</text>
<text x="95" y="15.1">300/400V.</text>
<text x="106.4" y="15.1">If</text>
<text x="108.9" y="15.1">you</text>
<text x="113.3" y="15.1">use</text>
<text x="117.8" y="15.1">the</text>
<text x="121.9" y="15.1">module</text>
<text x="130" y="15.1">outside</text>
<text x="138" y="15.1">this</text>
<text x="142.7" y="15.1">voltage</text>
<text x="150.8" y="15.1">range,</text>
<text x="157.9" y="15.1">you</text>
<text x="162.3" y="15.1">will</text>
<text x="166.8" y="15.1">need</text>
<text x="172.4" y="15.1">to</text>
<text x="175.4" y="15.1">adapt</text>
<text x="181.9" y="15.1">the</text>
<text x="186.1" y="15.1">values.</text>
<text x="19" y="32.3">+24V</text>
<text x="22.9" y="35.1">0</text>
<text x="246.9" y="41.2">+500V</text>
<text x="126" y="54.5">470uF</text>
<text x="126.1" y="56.5">Polymer</text>
<text x="128.6" y="58.8">10</text>
<text x="190" y="58">10</text>
<text x="275.3" y="64.3">+</text>
<text x="29.5" y="71">SOFT-START</text>
<text x="42.3" y="71">(1s)</text>
<text x="275.3" y="69.1">-BIAS</text>
<text x="275.6" y="66.8">0</text>
<text x="188.5" y="83.7">10</text>
<text x="245.4" y="95.3">-200V</text>
<text x="22.1" y="113.4">For</text>
<text x="26.3" y="113.4">C13'</text>
<text x="31.8" y="113.4">=</text>
<text x="34.5" y="113.4">22uF</text>
<text x="40.3" y="113.4">=</text>
<text x="43.1" y="113.4">50s</text>
<text x="160.3" y="143.7">For</text>
<text x="164.5" y="143.7">500V,</text>
<text x="171" y="143.7">divider</text>
<text x="178.5" y="143.7">=</text>
<text x="181.2" y="143.7">500</text>
<text x="188.5" y="143.7">2.5</text>
<text x="195.5" y="143.7">200,</text>
<text x="200.9" y="143.7">Rpot</text>
<text x="206.3" y="143.7">+</text>
<text x="209.1" y="143.7">R13</text>
<text x="213.9" y="143.7">=</text>
<text x="14.5" y="147.9">Heasink</text>
<text x="14.5" y="149.9">Fischer</text>
<text x="22.5" y="149.9">Elektronik</text>
<text x="23" y="147.9">for</text>
<text x="26.9" y="147.9">Q1:</text>
<text x="33" y="149.9">SK</text>
<text x="36.7" y="149.9">437</text>
<text x="41.5" y="149.9">25</text>
<text x="45.1" y="149.9">STS</text>
<text x="160.3" y="145.8">For</text>
<text x="160.3" y="147.8">If</text>
<text x="160.3" y="149.9">If</text>
<text x="162.8" y="147.8">lower</text>
<text x="162.8" y="149.9">less</text>
<text x="164.5" y="145.8">200V,</text>
<text x="167.8" y="149.9">Vmax</text>
<text x="169" y="147.8">Vmin</text>
<text x="171" y="145.8">divider</text>
<text x="173.9" y="149.9">required,</text>
<text x="174.7" y="147.8">required</text>
<text x="178.5" y="145.8">=</text>
<text x="181.2" y="145.8">200</text>
<text x="183.5" y="149.9">use</text>
<text x="183.6" y="147.8">use</text>
<text x="187.9" y="149.9">larger</text>
<text x="188.1" y="147.8">10K</text>
<text x="188.5" y="145.8">2.5</text>
<text x="192.7" y="145.8">=</text>
<text x="192.9" y="147.8">pot.</text>
<text x="194.7" y="149.9">R13.</text>
<text x="195.5" y="145.8">80,</text>
<text x="199.7" y="145.8">Rpot</text>
<text x="205.1" y="145.8">+</text>
<text x="207.9" y="145.8">R13</text>
<text x="215.5" y="145.8">7.5K</text>
<text x="14.5" y="151.9">Fischer</text>
<text x="14.5" y="154">Fischer</text>
<text x="22.5" y="151.9">Elektronik</text>
<text x="22.5" y="154">Elektronik</text>
<text x="33" y="151.9">SK</text>
<text x="33" y="154">SK</text>
<text x="36.7" y="151.9">437</text>
<text x="36.7" y="154">437</text>
<text x="41.5" y="151.9">30</text>
<text x="41.5" y="154">35</text>
<text x="45.1" y="151.9">STS</text>
<text x="45.1" y="154">STS</text>
<text x="14.5" y="156">Fischer</text>
<text x="14.5" y="158.1">https://fr.aliexpress.com/item/1005006142412221.html</text>
<text x="14.5" y="160.1">Same</text>
<text x="20.8" y="160.1">Sky</text>
<text x="22.5" y="156">Elektronik</text>
<text x="25.2" y="160.1">HSE-B2111-038,</text>
<text x="33" y="156">SK</text>
<text x="36.7" y="156">437</text>
<text x="41.5" y="156">50</text>
<text x="43.5" y="160.1">490-HSE-B2111-038</text>
<text x="45.1" y="156">STS</text>
<text x="14.5" y="162.2">Aavid</text>
<text x="14.5" y="164.2">Aavid</text>
<text x="14.5" y="166.3">Fischer</text>
<text x="20.6" y="162.2">6236BG,</text>
<text x="20.6" y="164.2">591202B00000G,</text>
<text x="22.5" y="166.3">Elektronik</text>
<text x="29.8" y="162.2">532-6236B</text>
<text x="33" y="166.3">UK14-25-SA-220</text>
<text x="38.2" y="164.2">532-591202B00000</text>
<text x="14.5" y="168.3">Fischer</text>
<text x="14.5" y="170.3">Fischer</text>
<text x="14.5" y="172.4">Fischer</text>
<text x="22.5" y="168.3">Elektronik</text>
<text x="22.5" y="170.3">Elektronik</text>
<text x="22.5" y="172.4">Elektronik</text>
<text x="33" y="168.3">SK-431</text>
<text x="33" y="170.3">SK</text>
<text x="33" y="172.4">ICK</text>
<text x="36.7" y="170.3">13</text>
<text x="37.3" y="172.4">35</text>
<text x="40.3" y="170.3">35</text>
<text x="40.9" y="172.4">SA</text>
<text x="43.9" y="170.3">SA 220</text>
<text x="14.5" y="174.5">Q1</text>
<text x="18.2" y="174.5">=</text>
<text x="20.9" y="174.5">GT150N12T</text>
<text x="32.7" y="174.5">(R1=15R)</text>
<text x="43.3" y="174.5">or</text>
<text x="46.4" y="174.5">IPP200N15N3G</text>
<text x="61.9" y="174.5">(R1=12R)</text>
<text x="72.5" y="174.5">or</text>
<text x="75.6" y="174.5">TK32E12N1,S1X</text>
<text x="91.8" y="174.5">(R1=12R)</text>
<text x="102.4" y="174.5">or</text>
<text x="105.5" y="174.5">IRFB4019PBF</text>
<text x="119.4" y="174.5">(R1=10R)</text>
<text x="130" y="174.5">or</text>
<text x="133.1" y="174.5">IRFB4615PBF</text>
<text x="146.9" y="174.5">(R1=12R).</text>
<text x="39.1" y="181.3">+</text>
<text x="41.9" y="181.3">Out:</text>
<text x="42.6" y="183.3">Install</text>
<text x="46.8" y="181.3">Bypass</text>
<text x="49.8" y="183.3">R15,</text>
<text x="55.3" y="183.3">R12,</text>
<text x="60.7" y="183.3">R18,</text>
<text x="66.2" y="183.3">no</text>
<text x="69.6" y="183.3">U3,</text>
<text x="74" y="183.3">R9=100K</text>
<text x="39.1" y="187.4">+</text>
<text x="41.9" y="187.4">Out:</text>
<text x="42.6" y="189.5">Install</text>
<text x="46.8" y="187.4">Follower</text>
<text x="49.8" y="189.5">R15,</text>
<text x="55.3" y="189.5">R12,</text>
<text x="55.9" y="187.4">(better</text>
<text x="60.7" y="189.5">R17,</text>
<text x="63.5" y="187.4">load</text>
<text x="66.2" y="189.5">U3</text>
<text x="68.8" y="187.4">regulation)</text>
<text x="72.6" y="189.5">OPA810,</text>
<text x="81.7" y="189.5">R9=300K</text>
<text x="41.9" y="193.5">Out:</text>
<text x="42.6" y="195.6">Install</text>
<text x="46.8" y="193.5">Inverter</text>
<text x="49.8" y="195.6">R14,</text>
<text x="55.3" y="195.6">R16,</text>
<text x="60.7" y="195.6">R18</text>
<text x="65.6" y="195.6">U3</text>
<text x="69.3" y="195.6">=</text>
<text x="72" y="195.6">OPA810,</text>
<text x="81.1" y="195.6">R9=300K,</text>
<text x="91.8" y="195.6">invert</text>
<text x="98.3" y="195.6">D1</text>
<text x="102" y="195.6">diode</text>
<text x="108.3" y="195.6">and</text>
<text x="112.9" y="195.6">C8/C10</text>
<text x="121.6" y="195.6">capacitors</text>
</g>
<g font-size="1.8" fill="#008484">
<text x="21.8" y="26">INPUT</text>
<text x="28.4" y="26">DC</text>
<text x="43.2" y="30.1">F1</text>
<text x="43.2" y="34.9">3A</text>
<text x="25.5" y="37.9">J1</text>
<text x="58.1" y="40.2">UA78L12ACPK</text>
<text x="63.4" y="37.7">U2</text>
<text x="182.8" y="39.5">D1</text>
<text x="59.9" y="44">IN</text>
<text x="65.8" y="44">OUT</text>
<text x="153.7" y="45.8">T1</text>
<text x="180.4" y="45.8">UF5408</text>
<text x="228.6" y="47.6">R21</text>
<text x="34.8" y="50.4">GND</text>
<text x="65.6" y="48" transform="rotate(-90 65.6 48)">GND</text>
<text x="68.6" y="51.7">10uF</text>
<text x="73.2" y="48.4">C3</text>
<text x="74.4" y="51.7">35V</text>
<text x="84.3" y="50.9">0.1uF</text>
<text x="86.9" y="48.4">C4</text>
<text x="107.5" y="51.9">C11</text>
<text x="126" y="51.9">C7</text>
<text x="146.3" y="48.4">Wurth</text>
<text x="152.7" y="48.4">750845240</text>
<text x="197.4" y="49.1">C8</text>
<text x="197.4" y="51.9">47uF</text>
<text x="203.2" y="51.9">350V</text>
<text x="213.4" y="51.7">1M</text>
<text x="213.4" y="49.1">R19</text>
<text x="228.6" y="50.9">330K</text>
<text x="101.6" y="54.5">10uF</text>
<text x="107.4" y="54.5">35V</text>
<text x="133" y="54.5">35V</text>
<text x="228.6" y="59.8">330K</text>
<text x="228.6" y="56.5">R22</text>
<text x="62.7" y="61.8">GND</text>
<text x="186.7" y="64.1">C10</text>
<text x="213.4" y="64.4">R20</text>
<text x="228.6" y="65.4">R23</text>
<text x="267.7" y="60.3">OUTPUT HV</text>
<text x="71.7" y="70.7">R11</text>
<text x="79.8" y="68.9">0.1uF</text>
<text x="81.2" y="66.4">C6</text>
<text x="121.2" y="66.9">GND</text>
<text x="180.1" y="66.9">47uF</text>
<text x="185.9" y="66.9">350V</text>
<text x="213.4" y="66.9">1M</text>
<text x="228.6" y="68.7">330K</text>
<text x="60.3" y="74.3">R10</text>
<text x="72.3" y="75.8">0R</text>
<text x="102.1" y="77.6">U1</text>
<text x="133.6" y="76.3">Q1</text>
<text x="271.9" y="72.5">J2</text>
<text x="16.3" y="81.9">10M</text>
<text x="16.9" y="79.6">R4</text>
<text x="29.2" y="79.6">D4</text>
<text x="29.2" y="82.1">1N4148WS</text>
<text x="60.3" y="79.6">10K</text>
<text x="75.9" y="83.2">300K</text>
<text x="77.1" y="78.6">R9</text>
<text x="102.1" y="80.1">UC3845A</text>
<text x="118.3" y="81.6">R1</text>
<text x="121.7" y="78.8">IPP200N15N3G</text>
<text x="198.2" y="82.4">10uF</text>
<text x="204.1" y="82.4">250V</text>
<text x="228.6" y="81.4">100K</text>
<text x="228.6" y="78.1">R26</text>
<text x="246.9" y="82.1">GND</text>
<text x="30.1" y="89.9">B</text>
<text x="35.3" y="87" transform="rotate(-90 35.3 87)">E</text>
<text x="90.7" y="84.7">COMP</text>
<text x="90.7" y="87.2">FB</text>
<text x="101.2" y="85.6" transform="rotate(-90 101.2 85.6)">VCC</text>
<text x="106.2" y="84.7">OUT</text>
<text x="117.7" y="87.2">10R</text>
<text x="126.6" y="88.2">R28</text>
<text x="198.3" y="84.7">C12</text>
<text x="228.6" y="87">R27</text>
<text x="28.2" y="94.1">Q2</text>
<text x="35.3" y="94.7" transform="rotate(-90 35.3 94.7)">C</text>
<text x="49.3" y="93.4" transform="rotate(-90 49.3 93.4)">C</text>
<text x="73" y="95.9">16K</text>
<text x="73.6" y="91.3">R3</text>
<text x="90.7" y="92.3">VREF</text>
<text x="90.7" y="94.8">RC</text>
<text x="107.3" y="94.8">CS</text>
<text x="126.5" y="91">100K</text>
<text x="182.8" y="90.3">D2</text>
<text x="228.6" y="90.3">100K</text>
<text x="14.5" y="98.7">C13</text>
<text x="14.7" y="101.2">1uF</text>
<text x="24.4" y="96.6">MMBT3906</text>
<text x="42.7" y="101.4">Q3</text>
<text x="44" y="96.3">B</text>
<text x="49.3" y="101" transform="rotate(-90 49.3 101)">E</text>
<text x="88.9" y="101.4">C5</text>
<text x="101.2" y="96" transform="rotate(-90 101.2 96)">GND</text>
<text x="113.9" y="101.2">C1</text>
<text x="129.7" y="97.4">R2</text>
<text x="129.7" y="99.7">1K</text>
<text x="139.7" y="99.9">R5</text>
<text x="180.4" y="96.6">UF4007</text>
<text x="28.9" y="105">100K</text>
<text x="30.1" y="102.5">R24</text>
<text x="38.6" y="104">MMBT3904</text>
<text x="68.8" y="102.5">C2</text>
<text x="68.8" y="105">1nF</text>
<text x="73.5" y="105">COG</text>
<text x="88.9" y="104">1uF</text>
<text x="107.8" y="104">1nF</text>
<text x="112.5" y="104">COG</text>
<text x="139.7" y="102.5">0R040</text>
<text x="147" y="102.5">3W</text>
<text x="67.9" y="115.2">R15</text>
<text x="84.4" y="115.2">R13</text>
<text x="104.7" y="114.1">RV1</text>
<text x="135.1" y="115.7">GND</text>
<text x="68.8" y="120.2">0R</text>
<text x="85" y="120.2">3K</text>
<text x="107.7" y="121.3">10K</text>
<text x="78.2" y="127.6">R14</text>
<text x="78.7" y="130.4">NC</text>
<text x="94.8" y="126.6">R12</text>
<text x="95.2" y="131.4">0R</text>
<text x="161.2" y="131.4">R8</text>
<text x="172.6" y="131.4">R7</text>
<text x="182.6" y="131.4">R6</text>
<text x="61.5" y="134.7">GND</text>
<text x="160.3" y="136.8">200K</text>
<text x="171.4" y="136.8">200K</text>
<text x="181.6" y="136.8">200K</text>
<text x="101.2" y="142.7" transform="rotate(-90 101.2 142.7)">V-</text>
<text x="114.6" y="139.3">R18</text>
<text x="93.5" y="149.5">U3</text>
<text x="101" y="146.9">+</text>
<text x="101.2" y="147.2" transform="rotate(-90 101.2 147.2)">V+</text>
<text x="114.6" y="148.4">R17</text>
<text x="115.4" y="144.4">NC</text>
<text x="252.7" y="147.4">D3</text>
<text x="267.1" y="147.9">R25</text>
<text x="90.2" y="151.7">OPA810</text>
<text x="115.5" y="153.3">0R</text>
<text x="248.9" y="153.8">GREEN LED</text>
<text x="267.8" y="153.5">1K</text>
<text x="93.6" y="161.1">C9</text>
<text x="114.9" y="158.1">R16</text>
<text x="86.9" y="166.2">GND</text>
<text x="93.6" y="163.4">0.1uF</text>
<text x="115.4" y="163.2">NC</text>
<text x="122.4" y="166.2">GND</text>
<text x="274.8" y="163.4">GND</text>
<text x="19.1" y="178">H1</text>
<text x="19.1" y="183.1">H2</text>
<text x="19.1" y="185.6">MountingHole</text>
<text x="19.1" y="180.6">MountingHole</text>
<text x="19.1" y="188.2">H3</text>
<text x="19.1" y="190.7">MountingHole</text>
<text x="19.1" y="193.3">H4</text>
<text x="19.1" y="195.8">MountingHole</text>
</g>
<g font-size="1.8">
<text x="55.9" y="31.4">+24V</text>
<text x="100.3" y="42.8">+12V</text>
<text x="165.1" y="51.7">TR1</text>
<text x="165.1" y="61.9">TR2</text>
<text x="245.1" y="159.7">+12V</text>
<text x="100.3" y="166">+12V</text>
</g>
</svg>
